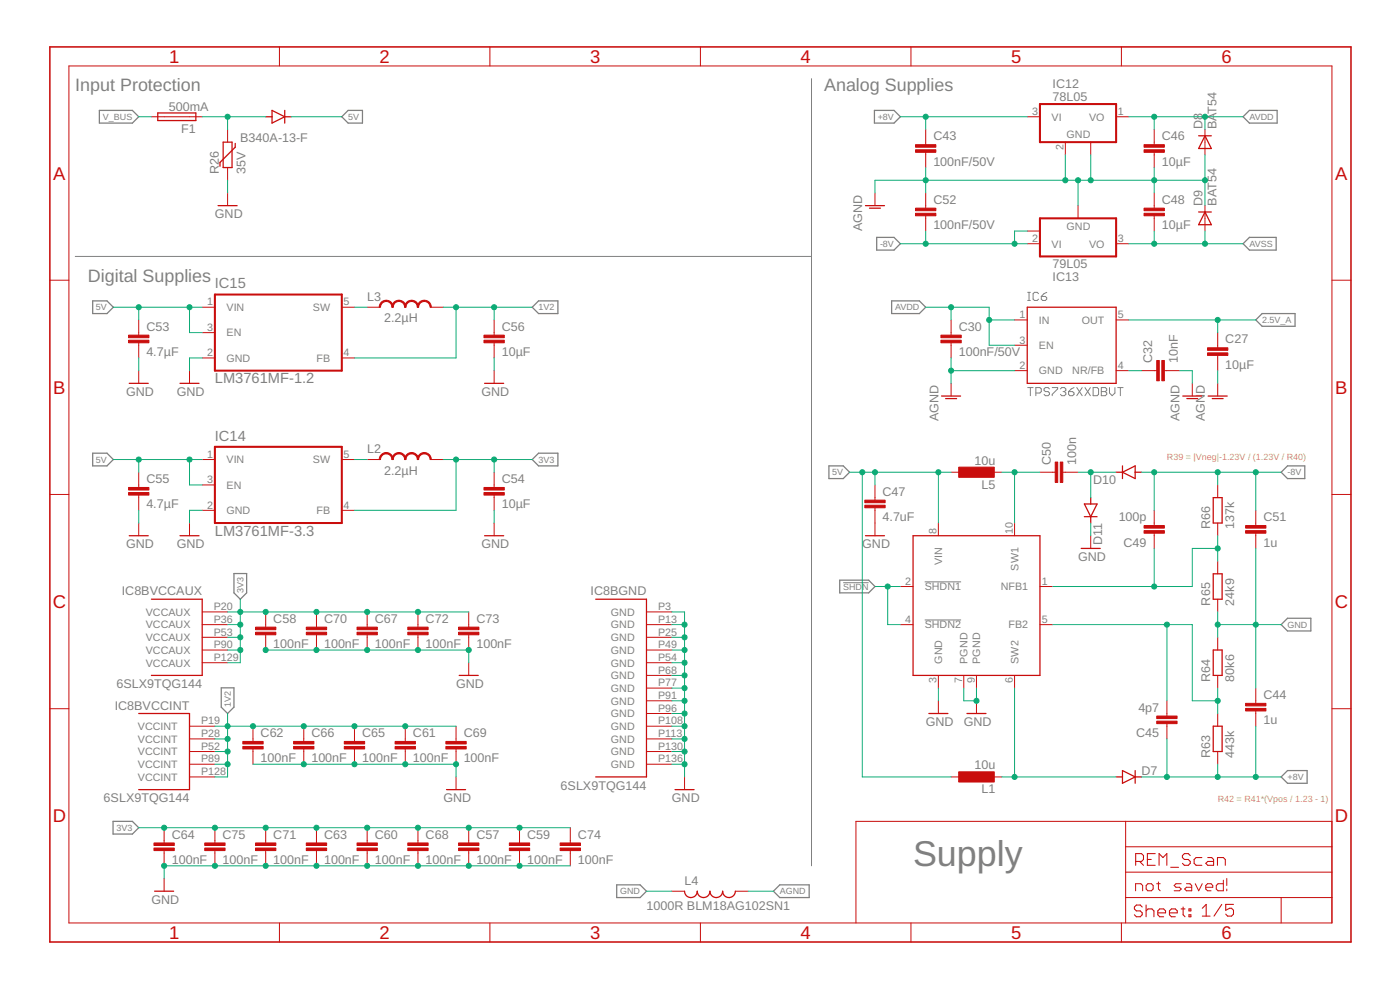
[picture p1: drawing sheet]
<svg xmlns="http://www.w3.org/2000/svg" width="420mm" height="297mm" viewBox="0 0 420 297" stroke-linecap="round" stroke-linejoin="round" font-family="sans-serif">
<g fill="none" stroke="#808080" stroke-width=".3">
<path d="M243.5 23.6v236.2M22.6 76.9h220.9M308.4 90.1h.8M308.4 87.7h.8M308.8 87.7v2.4M311.7 88.1l-.4-.4h-.8l-.5 .4v1.6l.5 .4h.8l.4-.4M312.5 88.9h1.2l.4 .4v.4l-.4 .4h-.8l-.4-.4zM314.1 87.7l-.8 .4-.8 .8M308.4 116.3h1.6M309.2 116.3v2.4M310.9 117.9h1.2l.4-.4v-.8l-.4-.4h-1.2v2.4M315 116.7l-.5-.4h-.8l-.4 .4v.4l.4 .4h.8l.5 .4v.4l-.5 .4h-.8l-.4-.4"/>
<path d="M315.8 116.3h1.6v.4l-1.6 1.6v.4M318.2 116.7l.4-.4h.8l.5 .4v.4l-.5 .4M319 117.5h.4M319.4 117.5l.5 .4v.4l-.5 .4h-.8l-.4-.4M320.7 117.5h1.2l.4 .4v.4l-.4 .4h-.8l-.4-.4zM322.3 116.3l-.8 .4-.8 .8M323.2 116.3l1.6 2.4M324.8 116.3l-1.6 2.4M325.6 116.3l1.6 2.4M327.2 116.3l-1.6 2.4M328.1 116.3h1.2l.4 .4v1.6l-.4 .4h-1.2zM330.5 116.3h1.2l.4 .4v.4l-.4 .4 .4 .4v.4l-.4 .4h-1.2z"/>
<path d="M330.5 117.5h1.2M333 116.3v1.6l.8 .8 .8-.8v-1.6M335.4 116.3h1.7M336.2 116.3v2.4M253 174.8h7.7M277.5 174.6h10.9M277.5 186h10.9"/>
</g>
<g fill="none" stroke="#808080" stroke-width=".38">
<path d="M29.8 33.1h9.9l1.9 1.9-1.9 1.9h-9.9zM102.6 35l1.9-1.9h4.3v3.8h-4.3zM262.4 33.1h5.9l1.9 1.9-1.9 1.9h-5.9zM375 33.1h8.3v3.8h-8.3l-1.9-1.9zM263.1 71.2h5.2l1.9 1.9-1.9 1.9h-5.2zM373.1 73.1l1.9-1.9h8v3.8h-8zM27.8 90.3h4.3l1.9 1.9-1.9 1.9h-4.3zM159.7 92.2l1.9-1.9h5.8v3.8h-5.8zM267.6 90.3h8.3l1.9 1.9-1.9 1.9h-8.3zM378.8 94.1h9.9v3.8h-9.9l-1.9-1.9zM27.8 136h4.3l1.9 1.9-1.9 1.9h-4.3zM159.7 137.9l1.9-1.9h5.8v3.8h-5.8z"/>
<path d="M248.8 139.8h4.3l1.9 1.9-1.9 1.9h-4.3zM386.4 139.8h5.2v3.8h-5.2l-1.9-1.9zM70.2 172.1h3.8v5.8l-1.9 1.9-1.9-1.9zM252 174.1h8.7l1.9 1.9-1.9 1.9h-8.7zM384.5 187.4l1.9-1.9h7v3.8h-7zM66.4 206.4h3.8v5.8l-1.9 1.9-1.9-1.9zM384.5 233.1l1.9-1.9h5.9v3.8h-5.9zM33.9 246.4h5.8l1.9 1.9-1.9 2h-5.8zM185.1 265.5h7l1.9 1.9-1.9 1.9h-7zM232.1 267.4l1.9-1.9h8.8v3.8h-8.8z"/>
</g>
<g fill="none" stroke="#c90d0c" stroke-width=".3">
<path d="M20.7 19.8h379v257.1h-379zM83.9 14.1v5.7M147 14.1v5.7M210.2 14.1v5.7M273.4 14.1v5.7M336.5 14.1v5.7M45.4 35h15.3M68.3 38.8v3.9M277.8 38.8v4.6M308.3 35h3.8M335 35h3.8M346.4 38.8v4.6"/>
<path d="M361.6 38.8v7.7M68.3 50.3v3.8M68.3 57.9v3.8M262.6 57.9v3.8M277.8 45.7v4.6M277.8 57.9v4.6M319.7 42.7v3.8M327.3 42.7v3.8M346.4 45.7v4.6M346.4 57.9v4.6M277.8 64.7v4.6M308.3 73.1h3.8"/>
<path d="M308.3 69.3h3.8M323.5 61.7v3.8M335 73.1h3.8M346.4 64.7v4.6M361.6 61.7v7.6M15 84.1h5.7M41.6 96v4.6M60.7 92.2h3.8M60.7 99.8h3.8M102.6 92.2h3.8M110.2 92.2h3.8M129.2 92.2h3.9"/>
<path d="M148.3 96v4.6M285.4 96v4.6M304.5 96h3.8M335 96h3.8M365.4 99.8v4.6M399.7 84.1h5.7M41.6 102.8v4.6M41.6 111.2v3.8M56.9 111.2v3.8M60.7 107.4h3.8M102.6 107.4h3.8M148.3 102.8v4.6"/>
<path d="M148.3 111.2v3.8M285.4 102.8v4.6M285.4 115v3.8M304.5 103.6h3.8M304.5 111.2h3.8M335 111.2h3.8M342.6 111.2h4.6M349.4 111.2h4.6M357.8 115v3.8M365.4 106.6v4.6M365.4 115v3.8M60.7 137.9h3.8"/>
<path d="M102.6 137.9h3.8M110.2 137.9h3.8M129.2 137.9h3.9M15 148.4h5.7M41.6 141.7v4.6M41.6 148.5v4.6M41.6 156.9v3.8M56.9 156.9v3.8M60.7 153.1h3.8M60.7 145.5h3.8M102.6 153.1h3.8M148.3 141.7v4.6"/>
<path d="M148.3 148.5v4.6M148.3 156.9v3.8M262.6 145.5v4.6M262.6 152.4v8.3M281.6 156.9v3.8M285.4 141.7h3.8M296.9 141.7h3.8M304.5 156.9v3.8M312.1 141.7h4.6M319 141.7h4.5M346.4 153.1v4.6M346.4 160v4.5"/>
<path d="M365.4 145.5v3.8M365.4 156.9v3.8M376.9 153.1v4.6M376.9 160v4.5M399.7 148.4h5.7M270.2 176h3.8M312.1 176h3.8M327.3 160.7v3.8M365.4 168.4v3.8M365.4 179.8v3.8M60.7 183.6h7.6M60.7 187.4h7.6"/>
<path d="M60.7 191.2h7.6M60.7 195h7.6M60.7 198.8h7.6M79.7 183.6v4.6M79.7 190.5v4.5M95 183.6v4.6M95 190.5v4.5M110.2 183.6v4.6M110.2 190.5v4.5M125.4 183.6v4.6M125.4 190.5v4.5M140.7 183.6v4.6"/>
<path d="M140.7 190.5v4.5M140.7 198.8v3.8M194 183.6h7.6M194 187.4h7.6M194 191.2h7.6M194 195h7.6M194 198.8h7.6M270.2 187.4h3.8M312.1 187.4h3.8M365.4 191.2v3.8M15 212.6h5.7M56.9 217.9h7.6"/>
<path d="M75.9 217.9v4.6M91.2 217.9v4.6M106.4 217.9v4.6M121.6 217.9v4.6M136.9 217.9v4.6M194 202.6h7.6M194 206.5h7.6M194 210.3h7.6M194 214.1h7.6M194 217.9h7.6M281.6 202.6v3.9M281.6 210.3v3.8"/>
<path d="M289.2 202.6v3.9M293.1 202.6v3.9M293.1 210.3v3.8M304.5 202.6v3.9M350.2 210.3v4.5M350.2 217.1v4.6M365.4 202.6v3.9M365.4 214.1v3.8M376.9 206.5v4.5M376.9 213.3v4.6M399.7 212.6h5.7M56.9 221.7h7.6"/>
<path d="M56.9 225.5h7.6M56.9 229.3h7.6M56.9 233.1h7.6M75.9 224.7v4.6M91.2 224.7v4.6M106.4 224.7v4.6M121.6 224.7v4.6M136.9 224.7v4.6M136.9 233.1v3.8M194 221.7h7.6M194 225.5h7.6M194 229.3h7.6"/>
<path d="M205.4 233.1v3.8M285.4 233.1h3.8M296.9 233.1h3.8M365.4 225.5v3.8M49.3 248.3v4.6M49.3 255.2v4.6M64.5 248.3v4.6M64.5 255.2v4.6M79.7 248.3v4.6M79.7 255.2v4.6M95 248.3v4.6M95 255.2v4.6"/>
<path d="M110.2 248.3v4.6M110.2 255.2v4.6M125.4 248.3v4.6M125.4 255.2v4.6M140.7 248.3v4.6M140.7 255.2v4.6M155.9 248.3v4.6M155.9 255.2v4.6M171.2 248.3v4.6M171.2 255.2v4.6M337.8 246.4v30.5M337.8 254.1h61.9"/>
<path d="M399.7 246.4h-142.8v30.5M49.3 263.6v3.8M83.9 276.9v5.7M147 276.9v5.7M201.6 267.4h3.8M210.2 276.9v5.7M220.7 267.4h3.8M273.4 276.9v5.7M336.5 276.9v5.7M337.8 269.3h61.9M337.8 261.7h61.9M340.8 267.3v-2.1h1.6l.5 .5v1.6"/>
<path d="M344.5 265.2h1l.6 .5v1l-.6 .6h-1l-.5-.6v-1zM347.1 265.2h1.1M347.7 264.6v2.1l.5 .6M354.5 265.2h-1.6l-.5 .5 .5 .5h1.1l.5 .5-.5 .6h-1.6M356.1 265.2h1l.6 .5v1.6h-1.6l-.6-.6 .6-.5h1.6M358.7 265.2l1 2.1 1.1-2.1M361.9 266.2h2.1v-.5l-.5-.5h-1.1l-.5 .5v1l.5 .6h1.1M367.1 264.1v3.2h-1.6l-.5-.6v-1l.5-.5h1.6M368.2 263.6v2.1M368.2 266.7v.6M384.5 269.3v7.6"/>
</g>
<g fill="none" stroke="#c90d0c" stroke-width=".32">
<path d="M340.8 258.5h1.8l.6-.6v-1.2l-.6-.6h-1.8v3.5M342 258.5l1.2 1.1M344.3 257.9h1.2M346.7 256.1h-2.4v3.5h2.4M347.9 259.6v-3.5l1.1 1.2 1.2-1.2v3.5M357.2 256.7l-.6-.6h-1.1l-.6 .6v.6l.6 .6h1.1l.6 .6v.5l-.6 .6h-1.1l-.6-.6M360.7 257.3h-1.7l-.6 .6v1.1l.6 .6h1.7M362.5 257.3h1.1l.6 .6v1.7h-1.7l-.6-.6 .6-.5h1.7M365.4 259.6v-2.3h1.7l.6 .6v1.7M342.8 272.1l-.6-.6h-1.2l-.6 .6v.6l.6 .6h1.2l.6 .6v.6l-.6 .6h-1.2l-.6-.6M344 273.3l.6-.6h1.1l.6 .6v1.8M344 271.5v3.6"/>
<path d="M347.5 273.9h2.3v-.6l-.6-.6h-1.2l-.5 .6v1.2l.5 .6h1.2M351 273.9h2.3v-.6l-.6-.6h-1.1l-.6 .6v1.2l.6 .6h1.1M351.3 260.2h2.4M354.5 272.7h1.1M355.1 272.1v2.4l.5 .6M356.8 272.7h.6v.6h-.6zM356.8 274.5h.6v.6h-.6zM360.8 272.5l1.2-1.1v3.5M360.8 274.9h2.4M366.7 271.4l-2.4 3.5M370.2 271.4h-2.3v1.7l1.1-.6h.6l.6 .6v1.2l-.6 .6h-1.2l-.5-.6"/>
</g>
<path d="M15 14.1h390.4v268.5h-390.4z" fill="none" stroke="#c90d0c" stroke-width=".47"/>
<path d="M312.1 31.2h22.9v11.5h-22.9zM312.1 65.5h22.9v11.4h-22.9zM64.5 88.4h38.1v22.8h-38.1zM64.5 134.1h38.1v22.8h-38.1z" fill="none" stroke="#c90d0c" stroke-width=".61"/>
<g fill="none" stroke="#c90d0c" stroke-width=".38">
<path d="M47.3 33.9h11.5v2.3h-11.5zM79.7 35h1.9M81.6 33.1l3.8 1.9-3.8 1.9zM85.4 33.1v3.8M85.4 35h2M67 42.7h2.6v7.6h-2.6zM70.6 43v1.2l-4.6 4.5v1.2M359.7 40.7h3.8M361.6 40.7l1.9 3.9h-3.8zM65.4 61.7h5.8M259.7 61.7h5.8M260.9 62.5h3.3"/>
<path d="M359.7 63.6h3.8M361.6 63.6l1.9 3.8h-3.8zM308.3 92.2h26.7v22.8h-26.7zM38.8 115h5.7M54 115h5.7M145.4 115h5.8M282.6 118.8h5.7M283.8 119.6h3.3M355 118.8h5.7M356.2 119.6h3.3M362.6 118.8h5.7M363.8 119.6h3.3"/>
<path d="M336.9 139.8v3.8M325.4 151.2h3.8l-1.9 3.8zM325.4 155h3.8M327.3 149.3v1.9M327.3 155v1.9M335 141.7h1.9M336.9 141.7l3.8-1.9v3.8zM340.7 141.7h1.9M364.1 149.3h2.7v7.6h-2.7zM38.8 160.7h5.7M45.4 179.8h15.3v22.8h-15.3M54 160.7h5.7"/>
<path d="M145.4 160.7h5.8M178.8 179.8h15.2v53.3h-15.2M259.7 160.7h5.8M274 160.7h38.1v41.9h-38.1zM324.5 164.5h5.7M364.1 172.2h2.7v7.6h-2.7zM364.1 195h2.7v7.6h-2.7zM41.6 214.1h15.3v22.8h-15.3M137.8 202.6h5.7M278.8 214.1h5.7M290.2 214.1h5.7M364.1 217.9h2.7v7.6h-2.7z"/>
<path d="M134 236.9h5.7M202.6 236.9h5.7M335 233.1h1.9M336.9 231.2l3.8 1.9-3.8 1.9zM340.7 233.1h1.9M340.7 231.2v3.8M46.4 267.4h5.7M205.4 267.4a1.9 1.9 0 0 0 1.9 1.9 1.9 1.9 0 0 0 2-1.9 1.9 1.9 0 0 0 1.9 1.9 1.9 1.9 0 0 0 1.9-1.9 1.9 1.9 0 0 0 1.9 1.9 1.9 1.9 0 0 0 1.9-1.9 1.9 1.9 0 0 0 1.9 1.9 1.9 1.9 0 0 0 1.9-1.9"/>
</g>
<g fill="#c90d0c" stroke="#c90d0c" stroke-width=".3">
<path d="M38.6 102.1h6.1v.7h-6.1z"/>
<path d="M38.6 100.6h6.1v.7h-6.1z"/>
<path d="M145.2 102.1h6.1v.7h-6.1z"/>
<path d="M145.2 100.6h6.1v.7h-6.1z"/>
<path d="M38.6 147.8h6.1v.7h-6.1z"/>
<path d="M38.6 146.3h6.1v.7h-6.1z"/>
<path d="M145.2 147.8h6.1v.7h-6.1z"/>
<path d="M145.2 146.3h6.1v.7h-6.1z"/>
<path d="M76.7 189.7h6.1v.8h-6.1z"/>
<path d="M76.7 188.2h6.1v.7h-6.1z"/>
<path d="M91.9 189.7h6.1v.8h-6.1z"/>
<path d="M91.9 188.2h6.1v.7h-6.1z"/>
<path d="M107.1 189.7h6.1v.8h-6.1z"/>
<path d="M107.1 188.2h6.1v.7h-6.1z"/>
<path d="M122.4 189.7h6.1v.8h-6.1z"/>
<path d="M122.4 188.2h6.1v.7h-6.1z"/>
<path d="M137.6 189.7h6.1v.8h-6.1z"/>
<path d="M137.6 188.2h6.1v.7h-6.1z"/>
<path d="M46.2 254.4h6.1v.8h-6.1z"/>
<path d="M46.2 252.9h6.1v.8h-6.1z"/>
<path d="M61.4 254.4h6.1v.8h-6.1z"/>
<path d="M61.4 252.9h6.1v.8h-6.1z"/>
<path d="M76.7 254.4h6.1v.8h-6.1z"/>
<path d="M76.7 252.9h6.1v.8h-6.1z"/>
<path d="M91.9 254.4h6.1v.8h-6.1z"/>
<path d="M91.9 252.9h6.1v.8h-6.1z"/>
<path d="M72.9 224h6.1v.7h-6.1z"/>
<path d="M72.9 222.5h6.1v.7h-6.1z"/>
<path d="M88.1 224h6.1v.7h-6.1z"/>
<path d="M88.1 222.5h6.1v.7h-6.1z"/>
<path d="M107.1 254.4h6.1v.8h-6.1z"/>
<path d="M107.1 252.9h6.1v.8h-6.1z"/>
<path d="M103.3 224h6.1v.7h-6.1z"/>
<path d="M103.3 222.5h6.1v.7h-6.1z"/>
<path d="M122.4 254.4h6.1v.8h-6.1z"/>
<path d="M122.4 252.9h6.1v.8h-6.1z"/>
<path d="M118.6 224h6.1v.7h-6.1z"/>
<path d="M118.6 222.5h6.1v.7h-6.1z"/>
<path d="M137.6 254.4h6.1v.8h-6.1z"/>
<path d="M137.6 252.9h6.1v.8h-6.1z"/>
<path d="M152.9 254.4h6.1v.8h-6.1z"/>
<path d="M152.9 252.9h6.1v.8h-6.1z"/>
<path d="M133.8 224h6.1v.7h-6.1z"/>
<path d="M133.8 222.5h6.1v.7h-6.1z"/>
<path d="M168.1 254.4h6.1v.8h-6.1z"/>
<path d="M168.1 252.9h6.1v.8h-6.1z"/>
<path d="M274.8 44.9h6.1v.8h-6.1z"/>
<path d="M274.8 43.4h6.1v.8h-6.1z"/>
<path d="M274.8 64h6.1v.7h-6.1z"/>
<path d="M274.8 62.5h6.1v.7h-6.1z"/>
<path d="M343.3 44.9h6.1v.8h-6.1z"/>
<path d="M343.3 43.4h6.1v.8h-6.1z"/>
<path d="M343.3 64h6.1v.7h-6.1z"/>
<path d="M343.3 62.5h6.1v.7h-6.1z"/>
<path d="M282.4 102.1h6.1v.7h-6.1z"/>
<path d="M282.4 100.6h6.1v.7h-6.1z"/>
<path d="M362.4 105.9h6.1v.7h-6.1z"/>
<path d="M362.4 104.4h6.1v.7h-6.1z"/>
<path d="M348.7 108.2h.7v6.1h-.7z"/>
<path d="M347.2 108.2h.7v6.1h-.7z"/>
<path d="M287.7 140.2h10.7v3h-10.7z"/>
<path d="M287.7 231.6h10.7v3h-10.7z"/>
<path d="M318.2 138.6h.8v6.1h-.8z"/>
<path d="M316.7 138.6h.7v6.1h-.7z"/>
<path d="M373.8 159.2h6.1v.8h-6.1z"/>
<path d="M373.8 157.7h6.1v.8h-6.1z"/>
<path d="M373.8 212.6h6.1v.7h-6.1z"/>
<path d="M373.8 211h6.1v.8h-6.1z"/>
<path d="M343.3 157.7h6.1v.8h-6.1z"/>
<path d="M343.3 159.2h6.1v.8h-6.1z"/>
<path d="M347.2 214.8h6.1v.8h-6.1z"/>
<path d="M347.2 216.4h6.1v.7h-6.1z"/>
<path d="M259.5 151.6h6.1v.8h-6.1z"/>
<path d="M259.5 150.1h6.1v.7h-6.1z"/>
</g>
<g fill="#c90d0c" stroke="#c90d0c" stroke-width=".3">
<path d="M114.4 90.7l1.3-.6h.2v.4a1.7 1.7 0 0 0-1.7 1.7h-.4v-.2z" fill-rule="evenodd"/>
<path d="M115.9 90.1a2.03 2.03 0 0 1 2.1 2.1h-.4a1.66 1.66 0 0 0-1.7-1.7z" fill-rule="evenodd"/>
<path d="M118.2 90.7l1.3-.6h.2v.4a1.7 1.7 0 0 0-1.7 1.7h-.4v-.2z" fill-rule="evenodd"/>
<path d="M119.7 90.1a2.03 2.03 0 0 1 2.1 2.1h-.4a1.66 1.66 0 0 0-1.7-1.7z" fill-rule="evenodd"/>
<path d="M122 90.7l1.4-.6h.1v.4a1.7 1.7 0 0 0-1.7 1.7h-.4v-.2z" fill-rule="evenodd"/>
<path d="M123.5 90.1a2.03 2.03 0 0 1 2.1 2.1h-.4a1.66 1.66 0 0 0-1.7-1.7z" fill-rule="evenodd"/>
<path d="M125.9 90.7l1.3-.6h.1v.4a1.7 1.7 0 0 0-1.7 1.7h-.4v-.2z" fill-rule="evenodd"/>
<path d="M127.3 90.1a2.03 2.03 0 0 1 2.1 2.1h-.3a1.66 1.66 0 0 0-1.8-1.7z" fill-rule="evenodd"/>
<path d="M114.4 136.4l1.3-.6h.2v.4a1.73 1.73 0 0 0-1.7 1.7h-.4v-.2z" fill-rule="evenodd"/>
<path d="M115.9 135.8a2.06 2.06 0 0 1 2.1 2.1h-.4a1.7 1.7 0 0 0-1.7-1.7z" fill-rule="evenodd"/>
<path d="M118.2 136.4l1.3-.6h.2v.4a1.73 1.73 0 0 0-1.7 1.7h-.4v-.2z" fill-rule="evenodd"/>
<path d="M119.7 135.8a2.06 2.06 0 0 1 2.1 2.1h-.4a1.7 1.7 0 0 0-1.7-1.7z" fill-rule="evenodd"/>
<path d="M122 136.4l1.4-.6h.1v.4a1.73 1.73 0 0 0-1.7 1.7h-.4v-.2z" fill-rule="evenodd"/>
<path d="M123.5 135.8a2.06 2.06 0 0 1 2.1 2.1h-.4a1.7 1.7 0 0 0-1.7-1.7z" fill-rule="evenodd"/>
<path d="M125.9 136.4l1.3-.6h.1v.4a1.73 1.73 0 0 0-1.7 1.7h-.4v-.2z" fill-rule="evenodd"/>
<path d="M127.3 135.8a2.06 2.06 0 0 1 2.1 2.1h-.3a1.7 1.7 0 0 0-1.8-1.7z" fill-rule="evenodd"/>
</g>
<g fill="none" stroke="#0dab76" stroke-width=".3">
<path d="M41.6 35h3.8M60.7 35h19M68.3 35v3.8M87.4 35h15.2M270.2 35h38.1M277.8 35v3.8M338.8 35h34.3M346.4 35v3.8M361.6 35v3.8M68.3 54.1v3.8M277.8 50.3v7.6M319.7 46.5v7.6"/>
<path d="M323.5 54.1v7.6M327.3 46.5v7.6M346.4 50.3v7.6M361.6 54.1h-99v3.8M361.6 46.5v15.2M270.2 73.1h38.1M277.8 69.3v3.8M308.3 69.3h-3.8v3.8M338.8 73.1h34.3M346.4 69.3v3.8M361.6 69.3v3.8M34 92.2h26.7"/>
<path d="M41.6 92.2v3.8M56.9 92.2v7.6h3.8M106.4 92.2h3.8M133.1 92.2h26.6M136.9 92.2v15.2h-30.5M148.3 92.2v3.8M277.8 92.2h19.1v11.4h7.6M285.4 92.2v3.8M296.9 96h7.6M338.8 96h38.1M365.4 96v3.8M41.6 107.4v3.8"/>
<path d="M60.7 107.4h-3.8v3.8M148.3 107.4v3.8M285.4 107.4v7.6M285.4 111.2h19.1M338.8 111.2h3.8M354 111.2h3.8v3.8M365.4 111.2v3.8M34 137.9h26.7M41.6 137.9v3.8M56.9 137.9v7.6h3.8M106.4 137.9h3.8M133.1 137.9h26.6"/>
<path d="M136.9 137.9v15.2h-30.5M148.3 137.9v3.8M41.6 153.1v3.8M60.7 153.1h-3.8v3.8M148.3 153.1v3.8M255 141.7h30.4M258.8 141.7v91.4h26.6M262.6 141.7v3.8M281.6 141.7v15.2M300.7 141.7h11.4M304.5 141.7v15.2M323.5 141.7h11.5"/>
<path d="M327.3 141.7v7.6M327.3 156.9v3.8M342.6 141.7h41.9M346.4 141.7v11.4M365.4 141.7v3.8M376.9 141.7v11.4M72.1 179.8v19h-3.8M262.6 176h7.6M266.4 176v11.4h3.8M346.4 164.5v11.5M365.4 160.7v7.7M365.4 164.5h-7.6v11.5h-41.9"/>
<path d="M376.9 164.5v42M68.3 183.6h72.4M68.3 195h3.8M68.3 191.2h3.8M68.3 187.4h3.8M79.7 195h61v3.8M201.6 183.6h3.8v49.5M201.6 198.8h3.8M201.6 195h3.8M201.6 191.2h3.8M201.6 187.4h3.8M315.9 187.4h41.9v22.9h7.6"/>
<path d="M350.2 187.4v22.9M365.4 187.4h19.1M365.4 183.6v7.6M64.5 217.9h72.4M68.3 214.1v19h-3.8M201.6 217.9h3.8M201.6 214.1h3.8M201.6 210.3h3.8M201.6 206.5h3.8M201.6 202.6h3.8M281.6 206.5v3.8M289.2 206.5v3.8h3.9v-3.8"/>
<path d="M304.5 206.5v26.6M365.4 206.5v7.6M376.9 217.9v15.2M64.5 229.3h3.8M64.5 225.5h3.8M64.5 221.7h3.8M75.9 229.3h61v3.8M201.6 229.3h3.8M201.6 225.5h3.8M201.6 221.7h3.8M300.7 233.1h34.3M342.6 233.1h41.9"/>
<path d="M350.2 221.7v11.4M365.4 229.3v3.8M41.6 248.3h129.6M171.2 259.8h-121.9v3.8M194 267.4h7.6M224.5 267.4h7.6"/>
</g>
<g fill="#0dab76" stroke="#0dab76" stroke-width=".3">
<circle cx="205.4" cy="229.3" r=".76"/>
<circle cx="205.4" cy="225.5" r=".76"/>
<circle cx="205.4" cy="221.7" r=".76"/>
<circle cx="205.4" cy="217.9" r=".76"/>
<circle cx="205.4" cy="214.1" r=".76"/>
<circle cx="205.4" cy="210.3" r=".76"/>
<circle cx="205.4" cy="206.5" r=".76"/>
<circle cx="205.4" cy="202.6" r=".76"/>
<circle cx="205.4" cy="198.8" r=".76"/>
<circle cx="205.4" cy="195" r=".76"/>
<circle cx="205.4" cy="191.2" r=".76"/>
<circle cx="205.4" cy="187.4" r=".76"/>
<circle cx="140.7" cy="195" r=".76"/>
<circle cx="79.7" cy="195" r=".76"/>
<circle cx="95" cy="195" r=".76"/>
<circle cx="110.2" cy="195" r=".76"/>
<circle cx="125.4" cy="195" r=".76"/>
<circle cx="49.3" cy="259.8" r=".76"/>
<circle cx="64.5" cy="259.8" r=".76"/>
<circle cx="79.7" cy="259.8" r=".76"/>
<circle cx="95" cy="259.8" r=".76"/>
<circle cx="110.2" cy="259.8" r=".76"/>
<circle cx="125.4" cy="259.8" r=".76"/>
<circle cx="140.7" cy="259.8" r=".76"/>
<circle cx="155.9" cy="259.8" r=".76"/>
<circle cx="91.2" cy="229.3" r=".76"/>
<circle cx="106.4" cy="229.3" r=".76"/>
<circle cx="121.6" cy="229.3" r=".76"/>
<circle cx="136.9" cy="229.3" r=".76"/>
<circle cx="293.1" cy="210.3" r=".76"/>
<circle cx="376.9" cy="187.4" r=".76"/>
<circle cx="365.4" cy="187.4" r=".76"/>
<circle cx="56.9" cy="92.2" r=".76"/>
<circle cx="41.6" cy="92.2" r=".76"/>
<circle cx="56.9" cy="137.9" r=".76"/>
<circle cx="41.6" cy="137.9" r=".76"/>
<circle cx="281.6" cy="141.7" r=".76"/>
<circle cx="258.8" cy="141.7" r=".76"/>
<circle cx="262.6" cy="141.7" r=".76"/>
<circle cx="136.9" cy="92.2" r=".76"/>
<circle cx="148.3" cy="92.2" r=".76"/>
<circle cx="68.3" cy="229.3" r=".76"/>
<circle cx="68.3" cy="225.5" r=".76"/>
<circle cx="68.3" cy="221.7" r=".76"/>
<circle cx="68.3" cy="217.9" r=".76"/>
<circle cx="75.9" cy="217.9" r=".76"/>
<circle cx="91.2" cy="217.9" r=".76"/>
<circle cx="106.4" cy="217.9" r=".76"/>
<circle cx="121.6" cy="217.9" r=".76"/>
<circle cx="136.9" cy="137.9" r=".76"/>
<circle cx="148.3" cy="137.9" r=".76"/>
<circle cx="49.3" cy="248.3" r=".76"/>
<circle cx="64.5" cy="248.3" r=".76"/>
<circle cx="79.7" cy="248.3" r=".76"/>
<circle cx="95" cy="248.3" r=".76"/>
<circle cx="110.2" cy="248.3" r=".76"/>
<circle cx="125.4" cy="248.3" r=".76"/>
<circle cx="140.7" cy="248.3" r=".76"/>
<circle cx="155.9" cy="248.3" r=".76"/>
<circle cx="72.1" cy="187.4" r=".76"/>
<circle cx="72.1" cy="191.2" r=".76"/>
<circle cx="72.1" cy="195" r=".76"/>
<circle cx="72.1" cy="183.6" r=".76"/>
<circle cx="79.7" cy="183.6" r=".76"/>
<circle cx="95" cy="183.6" r=".76"/>
<circle cx="110.2" cy="183.6" r=".76"/>
<circle cx="125.4" cy="183.6" r=".76"/>
<circle cx="68.3" cy="35" r=".76"/>
<circle cx="277.8" cy="35" r=".76"/>
<circle cx="376.9" cy="233.1" r=".76"/>
<circle cx="350.2" cy="233.1" r=".76"/>
<circle cx="365.4" cy="233.1" r=".76"/>
<circle cx="346.4" cy="35" r=".76"/>
<circle cx="361.6" cy="35" r=".76"/>
<circle cx="285.4" cy="92.2" r=".76"/>
<circle cx="296.9" cy="96" r=".76"/>
<circle cx="346.4" cy="73.1" r=".76"/>
<circle cx="361.6" cy="73.1" r=".76"/>
<circle cx="365.4" cy="96" r=".76"/>
<circle cx="285.4" cy="111.2" r=".76"/>
<circle cx="323.5" cy="54.1" r=".76"/>
<circle cx="277.8" cy="54.1" r=".76"/>
<circle cx="319.7" cy="54.1" r=".76"/>
<circle cx="327.3" cy="54.1" r=".76"/>
<circle cx="346.4" cy="54.1" r=".76"/>
<circle cx="361.6" cy="54.1" r=".76"/>
<circle cx="266.4" cy="176" r=".76"/>
<circle cx="304.5" cy="141.7" r=".76"/>
<circle cx="304.5" cy="233.1" r=".76"/>
<circle cx="327.3" cy="141.7" r=".76"/>
<circle cx="346.4" cy="176" r=".76"/>
<circle cx="365.4" cy="164.5" r=".76"/>
<circle cx="365.4" cy="210.3" r=".76"/>
<circle cx="350.2" cy="187.4" r=".76"/>
<circle cx="376.9" cy="141.7" r=".76"/>
<circle cx="346.4" cy="141.7" r=".76"/>
<circle cx="365.4" cy="141.7" r=".76"/>
<circle cx="304.5" cy="73.1" r=".76"/>
<circle cx="277.8" cy="73.1" r=".76"/>
</g>
<text font-size="10.8" fill="#808080" x="274" y="259.8">Supply</text>
<g font-size="5.5" fill="#c90d0c">
<text x="50.7" y="18.9">1</text>
<text x="113.9" y="18.9">2</text>
<text x="177.1" y="18.9">3</text>
<text x="240.3" y="18.9">4</text>
<text x="303.4" y="18.9">5</text>
<text x="366.6" y="18.9">6</text>
<text x="16" y="53.9">A</text>
<text x="400.7" y="53.9">A</text>
<text x="16" y="118.2">B</text>
<text x="400.7" y="118.2">B</text>
<text x="15.8" y="182.4">C</text>
<text x="400.6" y="182.4">C</text>
<text x="15.8" y="246.7">D</text>
<text x="400.6" y="246.7">D</text>
<text x="50.7" y="281.7">1</text>
<text x="113.9" y="281.7">2</text>
<text x="177.1" y="281.7">3</text>
<text x="240.3" y="281.7">4</text>
<text x="303.4" y="281.7">5</text>
<text x="366.6" y="281.7">6</text>
</g>
<g font-size="5.4" fill="#808080">
<text x="22.6" y="27.4">Input Protection</text>
<text x="247.3" y="27.4">Analog Supplies</text>
<text x="26.4" y="84.6">Digital Supplies</text>
</g>
<g font-size="4.4" fill="#808080">
<text x="64.5" y="86.5">IC15</text>
<text x="64.5" y="115">LM3761MF-1.2</text>
<text x="64.5" y="132.2">IC14</text>
<text x="64.5" y="160.7">LM3761MF-3.3</text>
</g>
<g font-size="3.8" fill="#808080">
<text x="315.9" y="26.5">IC12</text>
<text x="50.6" y="33.3">500mA</text>
<text x="315.9" y="30.3">78L05</text>
<text x="54.4" y="39.8">F1</text>
<text x="360.9" y="38.8" transform="rotate(-90 360.9 38.8)">D8</text>
<text x="365.1" y="38.8" transform="rotate(-90 365.1 38.8)">BAT54</text>
<text x="72.1" y="42.7">B340A-13-F</text>
<text x="280.1" y="42.1">C43</text>
<text x="348.7" y="42.1">C46</text>
<text x="65.7" y="52.2" transform="rotate(-90 65.7 52.2)">R26</text>
<text x="73.6" y="52.2" transform="rotate(-90 73.6 52.2)">35V</text>
<text x="280.1" y="49.7">100nF/50V</text>
<text x="348.7" y="49.7">10µF</text>
<text x="64.5" y="65.5">GND</text>
<text x="280.1" y="61.1">C52</text>
<text x="348.7" y="61.1">C48</text>
<text x="360.9" y="61.7" transform="rotate(-90 360.9 61.7)">D9</text>
<text x="365.1" y="61.7" transform="rotate(-90 365.1 61.7)">BAT54</text>
<text x="258.8" y="69.3" transform="rotate(-90 258.8 69.3)">AGND</text>
<text x="280.1" y="68.7">100nF/50V</text>
<text x="348.7" y="68.7">10µF</text>
<text x="315.9" y="80.6">79L05</text>
<text x="315.9" y="84.4">IC13</text>
<text x="110.2" y="90.3">L3</text>
<text x="43.9" y="99.2">C53</text>
<text x="115.3" y="96.7">2.2µH</text>
<text x="150.6" y="99.2">C56</text>
<text x="287.7" y="99.2">C30</text>
<text x="43.9" y="106.8">4.7µF</text>
<text x="150.6" y="106.8">10µF</text>
<text x="287.7" y="106.8">100nF/50V</text>
<text x="367.7" y="103">C27</text>
<text x="345.8" y="108.9" transform="rotate(-90 345.8 108.9)">C32</text>
<text x="353.4" y="108.9" transform="rotate(-90 353.4 108.9)">10nF</text>
<text x="367.7" y="110.6">10µF</text>
<text x="37.8" y="118.8">GND</text>
<text x="53.1" y="118.8">GND</text>
<text x="144.5" y="118.8">GND</text>
<text x="281.6" y="126.5" transform="rotate(-90 281.6 126.5)">AGND</text>
<text x="354" y="126.5" transform="rotate(-90 354 126.5)">AGND</text>
<text x="361.6" y="126.5" transform="rotate(-90 361.6 126.5)">AGND</text>
<text x="110.2" y="136">L2</text>
<text x="115.3" y="142.5">2.2µH</text>
<text x="292.5" y="139.4">10u</text>
<text x="315.3" y="139.4" transform="rotate(-90 315.3 139.4)">C50</text>
<text x="323" y="139.4" transform="rotate(-90 323 139.4)">100n</text>
<text x="43.9" y="144.9">C55</text>
<text x="150.6" y="144.9">C54</text>
<text x="264.9" y="148.7">C47</text>
<text x="294.6" y="146.6">L5</text>
<text x="328" y="145.1">D10</text>
<text x="43.9" y="152.6">4.7µF</text>
<text x="150.6" y="152.6">10µF</text>
<text x="264.9" y="156.4">4.7uF</text>
<text x="335.7" y="156.4">100p</text>
<text x="363.2" y="158.8" transform="rotate(-90 363.2 158.8)">R66</text>
<text x="370.4" y="158.8" transform="rotate(-90 370.4 158.8)">137k</text>
<text x="379.2" y="156.4">C51</text>
<text x="37.8" y="164.5">GND</text>
<text x="53.1" y="164.5">GND</text>
<text x="144.5" y="164.5">GND</text>
<text x="258.8" y="164.5">GND</text>
<text x="330.7" y="163.6" transform="rotate(-90 330.7 163.6)">D11</text>
<text x="337.2" y="164">C49</text>
<text x="379.2" y="164">1u</text>
<text x="323.5" y="168.4">GND</text>
<text x="36.5" y="178.6">IC8BVCCAUX</text>
<text x="177.2" y="178.6">IC8BGND</text>
<text x="363.2" y="181.7" transform="rotate(-90 363.2 181.7)">R65</text>
<text x="370.4" y="181.7" transform="rotate(-90 370.4 181.7)">24k9</text>
<text x="82" y="186.8">C58</text>
<text x="97.3" y="186.8">C70</text>
<text x="112.5" y="186.8">C67</text>
<text x="127.7" y="186.8">C72</text>
<text x="143" y="186.8">C73</text>
<text x="82" y="194.5">100nF</text>
<text x="97.3" y="194.5">100nF</text>
<text x="112.5" y="194.5">100nF</text>
<text x="127.7" y="194.5">100nF</text>
<text x="143" y="194.5">100nF</text>
<text x="34.9" y="206.5">6SLX9TQG144</text>
<text x="136.9" y="206.5">GND</text>
<text x="363.2" y="204.5" transform="rotate(-90 363.2 204.5)">R64</text>
<text x="370.4" y="204.5" transform="rotate(-90 370.4 204.5)">80k6</text>
<text x="379.2" y="209.7">C44</text>
<text x="34.4" y="212.9">IC8BVCCINT</text>
<text x="341.6" y="213.5">4p7</text>
<text x="78.2" y="221.1">C62</text>
<text x="93.4" y="221.1">C66</text>
<text x="108.7" y="221.1">C65</text>
<text x="123.9" y="221.1">C61</text>
<text x="139.2" y="221.1">C69</text>
<text x="277.8" y="217.9">GND</text>
<text x="289.3" y="217.9">GND</text>
<text x="341" y="221.1">C45</text>
<text x="379.2" y="217.3">1u</text>
<text x="363.2" y="227.4" transform="rotate(-90 363.2 227.4)">R63</text>
<text x="370.4" y="227.4" transform="rotate(-90 370.4 227.4)">443k</text>
<text x="78.2" y="228.7">100nF</text>
<text x="93.4" y="228.7">100nF</text>
<text x="108.7" y="228.7">100nF</text>
<text x="123.9" y="228.7">100nF</text>
<text x="139.2" y="228.7">100nF</text>
<text x="292.5" y="230.8">10u</text>
<text x="342.6" y="232.4">D7</text>
<text x="168.3" y="236.9">6SLX9TQG144</text>
<text x="294.6" y="238">L1</text>
<text x="31.1" y="240.7">6SLX9TQG144</text>
<text x="133.1" y="240.7">GND</text>
<text x="201.6" y="240.7">GND</text>
<text x="51.5" y="251.6">C64</text>
<text x="66.8" y="251.6">C75</text>
<text x="82" y="251.6">C71</text>
<text x="97.3" y="251.6">C63</text>
<text x="112.5" y="251.6">C60</text>
<text x="127.7" y="251.6">C68</text>
<text x="143" y="251.6">C57</text>
<text x="158.2" y="251.6">C59</text>
<text x="173.4" y="251.6">C74</text>
<text x="51.5" y="259.2">100nF</text>
<text x="66.8" y="259.2">100nF</text>
<text x="82" y="259.2">100nF</text>
<text x="97.3" y="259.2">100nF</text>
<text x="112.5" y="259.2">100nF</text>
<text x="127.7" y="259.2">100nF</text>
<text x="143" y="259.2">100nF</text>
<text x="158.2" y="259.2">100nF</text>
<text x="173.4" y="259.2">100nF</text>
<text x="205.4" y="265.5">L4</text>
<text x="45.4" y="271.2">GND</text>
<text x="194" y="273.1">1000R BLM18AG102SN1</text>
</g>
<g font-size="3.2" fill="#808080">
<text x="309.8" y="34.5">3</text>
<text x="335.5" y="34.5">1</text>
<text x="315.6" y="36.2">VI</text>
<text x="320.1" y="41.5">GND</text>
<text x="326.8" y="36.2">VO</text>
<text x="319.2" y="45" transform="rotate(-90 319.2 45)">2</text>
<text x="320.1" y="68.9">GND</text>
<text x="309.8" y="72.6">2</text>
<text x="315.6" y="74.3">VI</text>
<text x="326.8" y="74.3">VO</text>
<text x="335.5" y="72.6">3</text>
<text x="62.2" y="91.6">1</text>
<text x="68" y="93.3">VIN</text>
<text x="93.9" y="93.3">SW</text>
<text x="103.1" y="91.6">5</text>
<text x="306" y="95.4">1</text>
<text x="335.5" y="95.4">5</text>
<text x="62.2" y="99.3">3</text>
<text x="68" y="100.9">EN</text>
<text x="311.8" y="97.1">IN</text>
<text x="324.7" y="97.1">OUT</text>
<text x="62.2" y="106.9">2</text>
<text x="103.1" y="106.9">4</text>
<text x="306" y="103.1">3</text>
<text x="311.8" y="104.7">EN</text>
<text x="68" y="108.6">GND</text>
<text x="95" y="108.6">FB</text>
<text x="306" y="110.7">2</text>
<text x="311.8" y="112.4">GND</text>
<text x="321.8" y="112.4">NR/FB</text>
<text x="335.5" y="110.7">4</text>
<text x="62.2" y="137.4">1</text>
<text x="103.1" y="137.4">5</text>
<text x="68" y="139">VIN</text>
<text x="93.9" y="139">SW</text>
<text x="62.2" y="145">3</text>
<text x="68" y="146.6">EN</text>
<text x="62.2" y="152.6">2</text>
<text x="68" y="154.3">GND</text>
<text x="95" y="154.3">FB</text>
<text x="103.1" y="152.6">4</text>
<text x="281.1" y="160.2" transform="rotate(-90 281.1 160.2)">8</text>
<text x="304" y="160.2" transform="rotate(-90 304 160.2)">10</text>
<text x="282.8" y="169.6" transform="rotate(-90 282.8 169.6)">VIN</text>
<text x="305.6" y="171.2" transform="rotate(-90 305.6 171.2)">SW1</text>
<text x="271.7" y="175.4">2</text>
<text x="277.5" y="177.1">SHDN1</text>
<text x="300.4" y="177.1">NFB1</text>
<text x="312.6" y="175.4">1</text>
<text x="43.8" y="184.7">VCCAUX</text>
<text x="64.2" y="183.1">P20</text>
<text x="183.4" y="184.7">GND</text>
<text x="197.5" y="183.1">P3</text>
<text x="43.8" y="188.5">VCCAUX</text>
<text x="64.2" y="186.9">P36</text>
<text x="64.2" y="190.7">P53</text>
<text x="183.4" y="188.5">GND</text>
<text x="197.5" y="186.9">P13</text>
<text x="197.5" y="190.7">P25</text>
<text x="271.7" y="186.9">4</text>
<text x="277.5" y="188.5">SHDN2</text>
<text x="302.7" y="188.5">FB2</text>
<text x="312.6" y="186.9">5</text>
<text x="43.8" y="192.4">VCCAUX</text>
<text x="43.8" y="196.2">VCCAUX</text>
<text x="64.2" y="194.5">P90</text>
<text x="183.4" y="192.4">GND</text>
<text x="183.4" y="196.2">GND</text>
<text x="197.5" y="194.5">P49</text>
<text x="43.8" y="200">VCCAUX</text>
<text x="64.2" y="198.3">P129</text>
<text x="183.4" y="200">GND</text>
<text x="183.4" y="203.8">GND</text>
<text x="197.5" y="198.3">P54</text>
<text x="197.5" y="202.1">P68</text>
<text x="282.8" y="199.1" transform="rotate(-90 282.8 199.1)">GND</text>
<text x="290.4" y="199.1" transform="rotate(-90 290.4 199.1)">PGND</text>
<text x="294.2" y="199.1" transform="rotate(-90 294.2 199.1)">PGND</text>
<text x="305.6" y="199.1" transform="rotate(-90 305.6 199.1)">SW2</text>
<text x="183.4" y="207.6">GND</text>
<text x="197.5" y="205.9">P77</text>
<text x="197.5" y="209.7">P91</text>
<text x="281.1" y="205" transform="rotate(-90 281.1 205)">3</text>
<text x="288.7" y="205" transform="rotate(-90 288.7 205)">7</text>
<text x="292.5" y="205" transform="rotate(-90 292.5 205)">9</text>
<text x="304" y="205" transform="rotate(-90 304 205)">6</text>
<text x="183.4" y="211.4">GND</text>
<text x="183.4" y="215.2">GND</text>
<text x="197.5" y="213.5">P96</text>
<text x="41.4" y="219">VCCINT</text>
<text x="60.4" y="217.3">P19</text>
<text x="60.4" y="221.2">P28</text>
<text x="183.4" y="219">GND</text>
<text x="197.5" y="217.3">P108</text>
<text x="197.5" y="221.2">P113</text>
<text x="41.4" y="222.8">VCCINT</text>
<text x="41.4" y="226.6">VCCINT</text>
<text x="60.4" y="225">P52</text>
<text x="183.4" y="222.8">GND</text>
<text x="183.4" y="226.6">GND</text>
<text x="197.5" y="225">P130</text>
<text x="41.4" y="230.5">VCCINT</text>
<text x="60.4" y="228.8">P89</text>
<text x="60.4" y="232.6">P128</text>
<text x="183.4" y="230.5">GND</text>
<text x="197.5" y="228.8">P136</text>
<text x="41.4" y="234.3">VCCINT</text>
</g>
<g font-size="2.7" fill="#808080">
<text x="30.9" y="36">V_BUS</text>
<text x="104.5" y="36">5V</text>
<text x="263.4" y="36">+8V</text>
<text x="375" y="36">AVDD</text>
<text x="264.1" y="74.1">-8V</text>
<text x="375" y="74.1">AVSS</text>
<text x="28.8" y="93.1">5V</text>
<text x="161.6" y="93.1">1V2</text>
<text x="268.6" y="93.1">AVDD</text>
<text x="378.8" y="96.9">2.5V_A</text>
<text x="28.8" y="138.8">5V</text>
<text x="161.6" y="138.8">3V3</text>
<text x="249.8" y="142.6">5V</text>
<text x="386.4" y="142.6">-8V</text>
<text x="73.1" y="177.9" transform="rotate(-90 73.1 177.9)">3V3</text>
<text x="253" y="176.9">SHDN</text>
<text x="386.4" y="188.4">GND</text>
<text x="69.3" y="212.2" transform="rotate(-90 69.3 212.2)">1V2</text>
<text x="386.4" y="234.1">+8V</text>
<text x="34.9" y="249.3">3V3</text>
<text x="186.1" y="268.4">GND</text>
<text x="234" y="268.4">AGND</text>
</g>
<g font-size="2.7" fill="#c8c832">
<text x="350.2" y="137.9">R39 = |Vneg|-1.23V / (1.23V / R40)</text>
<text x="365.4" y="240.7">R42 = R41*(Vpos / 1.23 - 1)</text>
</g>
</svg>
